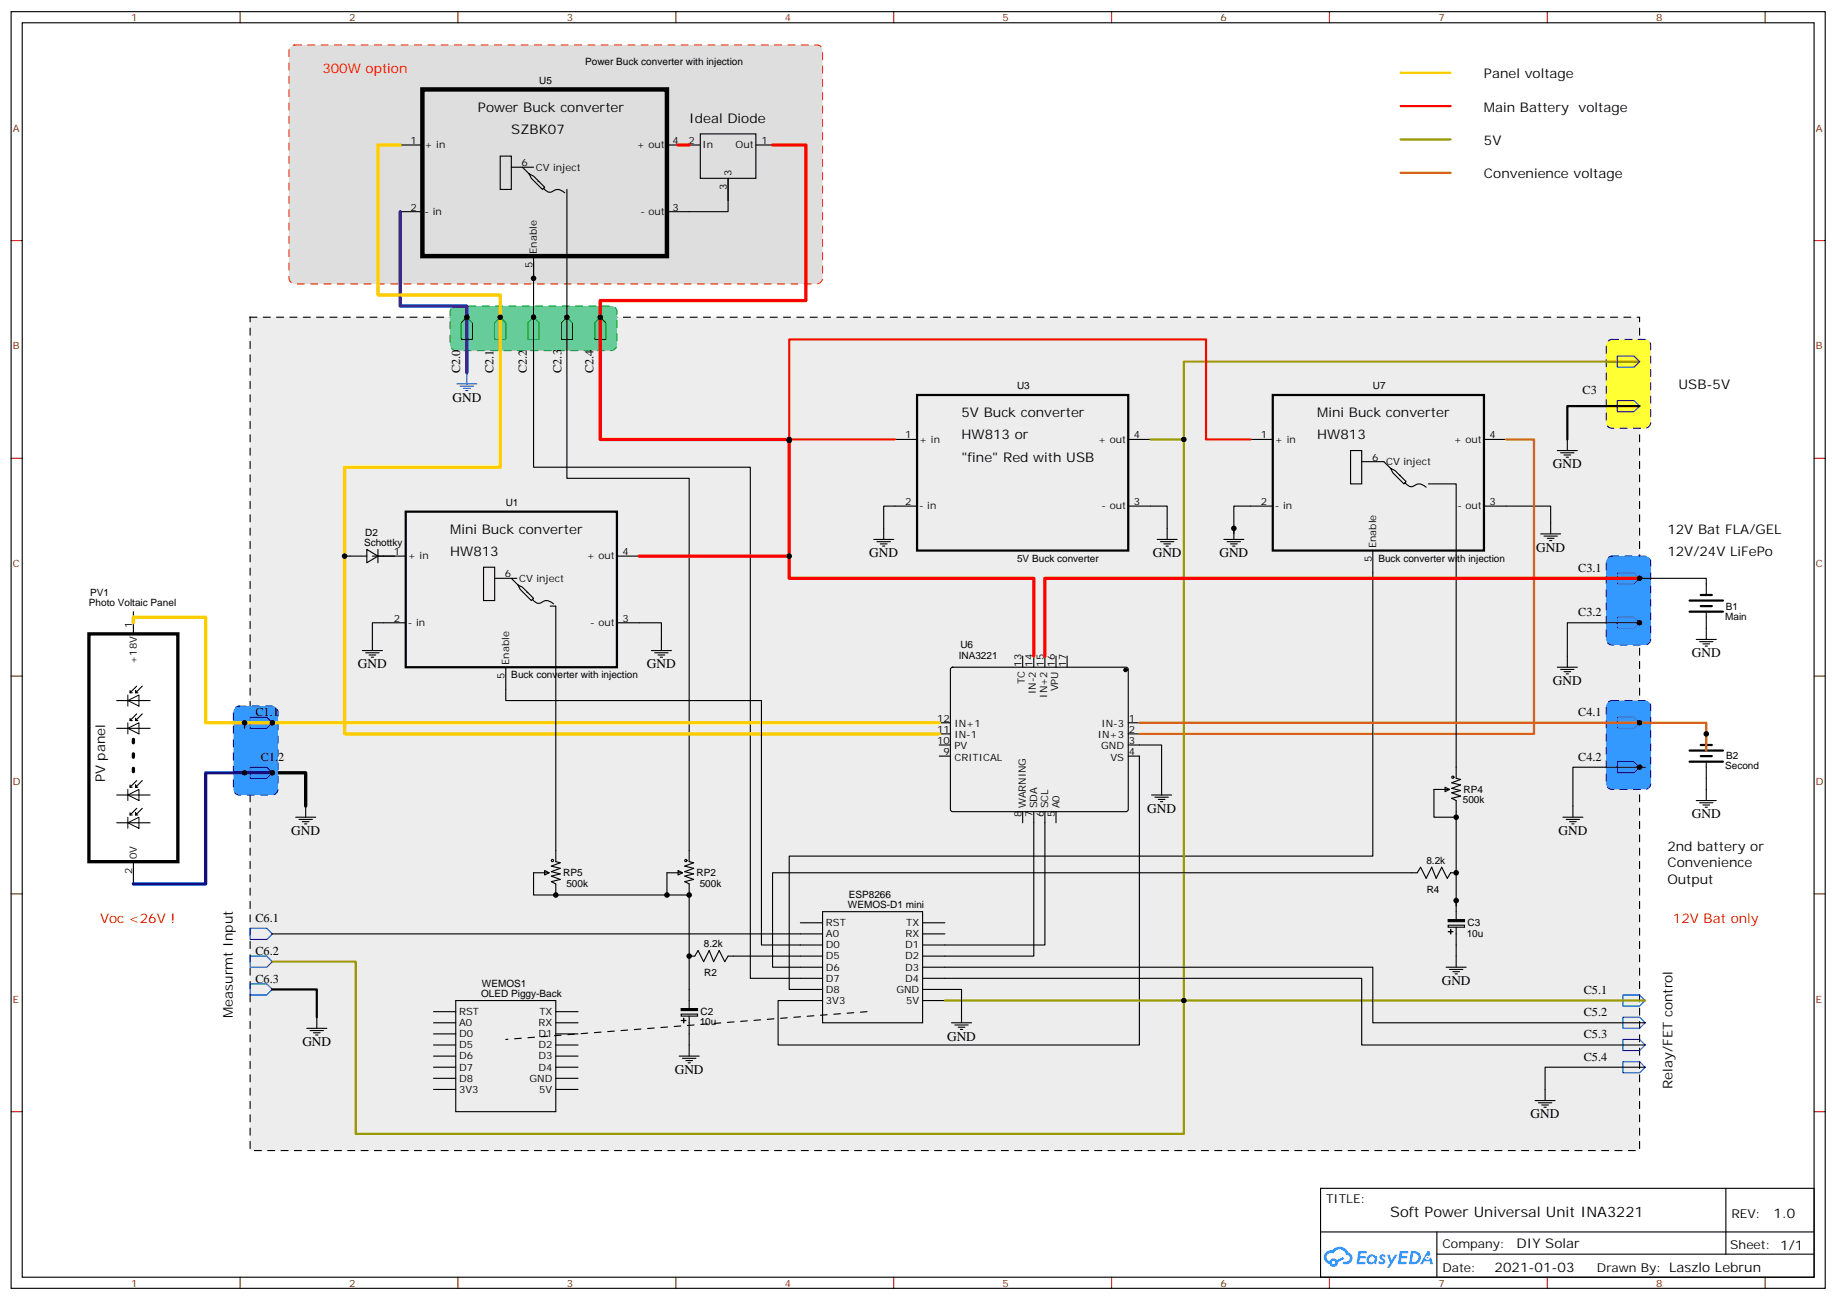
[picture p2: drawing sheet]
<svg xmlns="http://www.w3.org/2000/svg" width="583mm" height="413mm" viewBox="0 0 583 413" stroke-linecap="round" stroke-linejoin="round" font-family="sans-serif">
<path d="M79.4 100.7h440.9v264.6h-440.9z" fill="#ededed" stroke="#000" stroke-width=".35" stroke-dasharray="2.1 2.1"/>
<path d="M143.5 97.7l1.1-.5 49.9 .1 1.1 .8 .2 .9-.1 11-.5 .8-1.2 .5-49.8-.1-.8-.5-.5-1.2v-10.5z" fill="#6c9" stroke="#090" stroke-width=".35" stroke-dasharray="2.1 2.1"/>
<path d="M513.3 196h5.3l1.7 1.7-1.7 1.8h-5.3z" fill="none" stroke="#00c" stroke-width=".35"/>
<path d="M513.3 181.9h5.3l1.7 1.7-1.7 1.8h-5.3z" fill="none" stroke="#03c" stroke-width=".35"/>
<g fill="#39f" stroke="#00c" stroke-width=".35" stroke-dasharray="2.1 2.1">
<path d="M510.3 177.1l1.2-.5h10.6l.9 .2 .6 .6 .3 .9v24.7l-.3 .9-.7 .6-.8 .3h-10.6l-.9-.3-.6-.7-.2-.8v-24.7z"/>
<path d="M510.3 222.9l1.2-.5h10.6l.9 .3 .6 .6 .3 .9v24.7l-.3 .9-.7 .6-.8 .2h-10.6l-.9-.2-.6-.7-.2-.8v-24.7z"/>
</g>
<path d="M92.3 14.8l1.2-.5h165.8l.9 .2 .6 .7 .3 .9-.1 72.7-.5 .8-1.2 .5h-166.3l-.8-.6-.5-1.1v-72.3z" fill="#dedede" stroke="#f30" stroke-width=".35" stroke-dasharray="2.1 2.1"/>
<g fill="none" stroke="#870000" stroke-width=".35">
<path d="M76.2 3.7v3.5M145.3 3.7v3.5M214.5 3.7v3.5M283.6 3.7v3.5M352.8 3.7v3.5M421.9 3.7v3.5M491.1 3.7v3.5M560.2 3.7v3.5M3.5 76.4h3.6M575.7 76.4h3.6M3.5 145.5h3.6M575.7 145.5h3.6"/>
<path d="M3.5 214.7h3.6M575.7 214.7h3.6M3.5 283.8h3.6M575.7 283.8h3.6M3.5 353h3.6M575.7 353h3.6M76.2 405.5v3.5M145.3 405.5v3.5M214.5 405.5v3.5M283.6 405.5v3.5M352.8 405.5v3.5M421.9 405.5v3.5"/>
<path d="M491.1 405.5v3.5M560.2 405.5v3.5"/>
</g>
<path d="M3.5 3.7h575.8v405.3h-575.8zM7.1 7.2h568.6v398.3h-568.6zM419.1 377.3h156.6v28.2h-156.6zM547.7 377.3v20.9M419.1 391.1h156.5M456 398.2h119.6M456 391.1v14.2" fill="none" stroke="#000" stroke-width=".35"/>
<g fill="#5487ff">
<path d="M438.1 398.5a1.22 1.22 0 0 1 1.7 .2l-.4 .6a.47 .47 0 0 0-.3-.4 .47 .47 0 0 0-.5 .2l.1 .2a1.14 1.14 0 0 1 .8 1.8 1.14 1.14 0 0 1-1.9 0l-.2-.2 .5-.6 .7 .5a.29 .29 0 0 0 .3-.3 .29 .29 0 0 0-.2-.3 1.04 1.04 0 0 1-.6-1.7z"/>
<path d="M431.1 397.2h2.3l.4 .2-.2 .5-1.8 .1-.1 .8h1.5l.3 .4-.3 .4h-1.6l-.2 1.1h1.7l.2 .3-.2 .3-2.6 .1z"/>
<path d="M444.2 397.2l2.7 .2-.1 .5-1.8 .1-.2 .8h1.6l.3 .4-.4 .4h-1.6l-.1 1.1h1.7l.2 .3-.2 .3-2.7 .1z"/>
<path d="M453 397.2h.7l.3 1.3-.6 .3a.69 .69 0 0 0-1 .3 .69 .69 0 0 0 .4 .9 .69 .69 0 0 0 .9-.6l.5-.2 .6 2.2h-.8l-.3-.9h-1.7l-.5 .9h-.8z"/>
<path d="M440.2 398.3h.8l.6 1.8 1.1-1.8h.9l-2.6 4.2h-.8l.9-1.5z"/>
<path d="M447.8 397.2l-.6 4.2h1.3a2.11 2.11 0 0 0 2.5-2.1 2.11 2.11 0 0 0-2.5-2.1zM448.5 398a1.43 1.43 0 0 1 1.6 1.6 1.43 1.43 0 0 1-2 1.1z"/>
<path d="M434.1 398.8a1.54 1.54 0 0 0-.1 2.2 1.54 1.54 0 0 0 2.1 .1l.7 .3 .3-2.3-.6-.3a1.49 1.49 0 0 0-2.4 0zM434.3 399.8a.95 .95 0 0 1 1.9 0 .95 .95 0 0 1-1.9 0z"/>
<path d="M420.8 397.6a2.18 2.18 0 0 0 1.1 3.7 1.44 1.44 0 0 0 1.6 .9 1.44 1.44 0 0 0 1.2-1.4l2-1.1-.5-.7-1.9 1a1.47 1.47 0 0 0-2.4 .4 1.39 1.39 0 0 1-.7-1.9 1.39 1.39 0 0 1 2-.5 2.12 2.12 0 0 1 2.2-1.3 2.12 2.12 0 0 1 1.9 1.7 1.14 1.14 0 0 1 1 1.4 1.14 1.14 0 0 1-1.6 .7 .43 .43 0 0 0-.5 .4 .43 .43 0 0 0 .4 .5 1.98 1.98 0 0 0 2.5-1.2 1.98 1.98 0 0 0-1.2-2.6 3.1 3.1 0 0 0-5.3-.6l-.9 .1zM422.7 400.9a.55 .55 0 0 1 1.1 0 .55 .55 0 0 1-1.1 0z"/>
<circle cx="453" cy="399.3" r=".26"/>
</g>
<path d="M291 125.4h67.1v49.4h-67.1zM403.9 125.4h67.1v49.4h-67.1zM128.8 162.5h67v49.3h-67zM536.2 194.2h10.6M536.2 190.7h10.6M539.8 192.4h3.5M539.8 188.9h3.5M536.2 238.3h10.6M539.8 236.5h3.5M536.2 241.8h10.6M539.8 240.1h3.5" fill="none" stroke="#000" stroke-width=".71"/>
<g fill="none" stroke="#000" stroke-width=".35">
<path d="M127 46h7.1M158.7 49.6h3.6v10.5h-3.6zM162.3 53.1h7M165.8 53.1l2.1 2.1 .7 1.4 3.6 3.5 .7-.7-3.6-3.5-1.4-.7M172.5 59.8a2.18 2.18 0 0 0 2.7 1.1l.4-.3a2.59 2.59 0 0 1 3.6 .6M211.7 46h10.5M222.2 42.5h17.7v14.1h-17.7zM239.9 46h7M127 67.2h7.1M179.9 60.1v91.8h38.8v121.7l1.4 .3-2.8 1.1 2.8 .7-2.8 1.1 2.8 .7-2.8 .7 2.8 1-2.8 .7 1.4 .7v3.6h-7v-7.1h4.9M231.1 63.7v-7.1v10.6h-19.4M169.3 83.1v65.2h68.8v162.3h23"/>
<path d="M169.3 81.3v7.1M284 139.5h7M358.1 139.5h7M396.9 139.5h7M471 139.5h7M428.6 143.1h3.6v10.5h-3.6zM432.2 146.6h7l2.1 2.1 .7 1.4 3.6 3.5 .7-.7-3.6-3.5-1.4-.7M445.9 153.3a2.18 2.18 0 0 0 2.7 1l.4-.2a2.59 2.59 0 0 1 3.6 .6M453.3 153.6h8.8v93.5l1.4 .4-2.8 1 2.8 .7-2.8 1.1 2.8 .7-2.8 .7 2.8 1.1-2.8 .7 1.4 .7v3.5M121.7 176.6h7.1M195.8 176.6h7M277.3 171.3h6.3"/>
<path d="M278.3 172h4.3M279.4 172.7h2.1M280.1 173.4h.7M291 160.7h-10.5v10.6M358.1 160.7h12.3v10.6M367.2 171.3h6.4M368.3 172h4.2M369.4 172.7h2.1M370.1 173.4h.7M388.4 171.3h6.4M389.5 172h4.2M390.5 172.7h2.1"/>
<path d="M391.2 173.4h.7M391.6 167.7v3.6M403.9 160.7h-12.3v8.8M435.7 174.8v97h-185.2v42.3h10.6M471 160.7h21.1v8.8M488.9 169.5h6.4M490 170.2h4.2M491.1 170.9h2.1M491.8 171.6h.7M42.3 194.2v7.1M128.8 197.7h-10.6v8.9M153.5 180.1h3.5v10.6h-3.5z"/>
<path d="M157 183.6h7M162.3 183.6l2.1 2.1 .7 1.4 3.5 3.6 .7-.7-3.5-3.6-1.4-.7M169 190.3a2.18 2.18 0 0 0 2.7 1.1l.4-.2a2.59 2.59 0 0 1 3.6 .5M195.8 197.7h14.1v8.9M541.5 185.4v3.5M541.5 194.6v8.4M41.3 220h.7M43.4 217.8l-2.1 2.2v-.7M45.2 217.8l-2.2 2.2v-.7v.7h.7M115 206.6h6.4M116.1 207.3h4.2M117.1 208h2.1"/>
<path d="M117.8 208.7h.7M160.5 211.8v7.1M206.7 206.6h6.4M207.8 207.3h4.2M208.8 208h2.2M209.5 208.7h.8M301.9 212l.4-.2h55.1l.5 .2 .2 .5v44.5l-.3 .5-.4 .2h-55.1l-.5-.2-.2-.5v-44.5zM324.6 208.3v3.5M328.1 208.3v3.5M331.6 208.3v3.5M335.1 208.3v3.5M338.7 208.3v3.5"/>
<path d="M538.3 203h6.4M539.4 203.7h4.2M540.5 204.4h2.1M541.2 205.1h.7M37 222.4h10.6M37 231.2h10.6M41.3 228.8h.7M43.4 226.7l-2.1 2.1v-.7M45.2 226.7l-2.2 2.1v-.7v.7h.7M298.1 229.5h3.5M298.1 233h3.5M298.1 236.5h3.5"/>
<path d="M358.1 236.5h10.6v15.9M358.1 229.5h3.5M358.1 233h3.5M541.5 233v3.5M37 252.4h10.6M41.3 249.9h.7M41.3 258.8h.7M43.4 247.8l-2.1 2.1v-.7M43.4 256.6l-2.1 2.2v-.7M45.2 247.8l-2.2 2.1v-.7v.7h.7M45.2 256.6l-2.2 2.2v-.7v.7h.7M93.8 259.5h6.4"/>
<path d="M97 255.9v3.6M298.1 240.1h3.5M324.6 257.7v3.5M328.1 257.7v45.9h-35.3M331.6 257.7v42.3h-38.8M335.1 257.7v3.5M358.1 240.1h3.5v91.7h-114.7v-14.1h14.2M365.5 252.4h6.3M366.5 253.1h4.3M367.6 253.8h2.1M368.3 254.5h.7M455.1 250.6h4.9"/>
<path d="M458.6 249.9l1.4 .7-1.4 .8zM538.3 254.2h6.4M539.4 254.9h4.2M540.5 255.6h2.1M541.2 256.3h.7M541.5 242.2v12M37 261.2h10.6M42.3 273.6v7M94.9 260.2h4.2M96 260.9h2.1M96.7 261.6h.7M215.2 276.4l1.4 .7-1.4 .7z"/>
<path d="M448 277.1h1.8l1-1.8 1.8 3.6 1.8-3.6 1.4 3.6 1.8-3.6 1.7 3.6 1.1-1.8h1.7M254 293h7.1M254 296.5h7.1M261.1 289.5h31.7v35.2h-31.7zM292.8 293h7.1M292.8 296.5h7.1M459.6 293.8h5.2v.6h-5.2zM462.1 285.9v6M462.1 294.4v12.7M144.6 317.7h31.8v35.3h-31.8zM218.7 303.6h1.8l1-1.8 1.8 3.5 1.8-3.5 1.4 3.5 1.7-3.5 1.8 3.5 1.1-1.7h30M218.7 314.1v6"/>
<path d="M254 300h7.1M254 307.1h7.1M292.8 314.1h12.4v10.6M292.8 317.7h7.1M292.8 307.1h7.1M292.8 310.6h7.1M459 307.1h6.3M460 307.8h4.3M461.1 308.5h2.1M461.8 309.2h.7M137.6 321.2h7M137.6 324.7h7"/>
<path d="M137.6 328.3h7M137.6 331.8h7M137.6 335.3h7M137.6 338.8h7M176.4 321.2h7M176.4 324.7h7M176.4 328.3h7M176.4 331.8h7M176.4 335.3h7M176.4 338.8h7M215.5 335.3h6.4M216.2 322h5.2v.6h-5.2z"/>
<path d="M216.6 336h4.2M217.7 336.7h2.1M218.4 337.4h.7M218.7 322.6v12.7M302 324.7h6.3M303 325.4h4.3M304.1 326.1h2.1M304.8 326.8h.7M137.6 342.4h7M137.6 345.9h7M176.4 342.4h7M176.4 345.9h7"/>
<circle cx="461.1" cy="246.8" r=".35"/>
<circle cx="217.7" cy="273.2" r=".35"/>
</g>
<path d="M275.2 321.2l-114.7 8.8" fill="none" stroke="#000" stroke-width=".35" stroke-dasharray="2.1 2.1"/>
<g fill="#000" stroke="#000" stroke-width=".35">
<path d="M459.6 292h5.2v.6h-5.2zM459.7 295.8h1.4zM460.4 295.1v1.4zM216.2 320.2h5.2v.7h-5.2zM216.3 324h1.4zM217 323.3v1.4z"/>
<circle cx="357.2" cy="212.7" r=".53"/>
</g>
<path d="M134.1 28.4h77.6v52.9h-77.6z" fill="none" stroke="#000" stroke-width="1.4"/>
<path d="M148.2 118.4v3.5M145 121.9h6.3M146 122.6h4.3M147.1 123.3h2.1M147.8 124h.7" fill="none" stroke="#30f" stroke-width=".35"/>
<path d="M127 67.2v30h21.2v21.2" fill="none" stroke="#30c" stroke-width="1.1"/>
<path d="M148.2 100.7l1.7 1.8v5.3h-3.5v-5.3zM179.9 100.7l1.8 1.8v5.3h-3.5v-5.3zM190.5 100.7l1.8 1.8v5.3h-3.6v-5.3z" fill="none" stroke="#060" stroke-width=".35"/>
<path d="M158.7 100.7l1.8 1.8v5.3h-3.5v-5.3zM169.3 100.7l1.8 1.8v5.3h-3.5v-5.3z" fill="none" stroke="#090" stroke-width=".35"/>
<path d="M513.3 181.9h5.3l1.7 1.7-1.7 1.8h-5.3zM513.3 196h5.3l1.7 1.7-1.7 1.8h-5.3zM513.3 227.7h5.3l1.7 1.8-1.7 1.7h-5.3zM77.6 245.4l1.8-1.8h5.3v3.5h-5.3z" fill="none" stroke="#03c" stroke-width=".35"/>
<path d="M77.6 231.2l1.8-1.7h5.3v3.5h-5.3zM513.3 241.8h5.3l1.7 1.8-1.7 1.8h-5.3z" fill="none" stroke="#00c" stroke-width=".35"/>
<path d="M40.6 222.4l3.5-1.7v3.5zM40.6 231.2l3.5-1.7v3.5zM40.6 220.7v3.5M40.6 229.5v3.5M40.6 252.4l3.5-1.8v3.6zM40.6 250.6v3.6M40.6 259.5v3.5M40.6 261.2l3.5-1.7v3.5z" fill="none" stroke="#000" stroke-width=".32"/>
<path d="M28.2 201.3h28.2v72.3h-28.2zM77.6 245.4h19.4v10.5" fill="none" stroke="#000" stroke-width="1.1"/>
<path d="M42.3 234.8v12.3" fill="none" stroke="#000" stroke-width="1.1" stroke-dasharray="1.1 3.5"/>
<path d="M215.2 46h3.5M245.2 46h10.6v49.4h-65.3v44.1h60v37.1h-47.7M250.5 176.6v7h77.6v24.7" fill="none" stroke="#f00" stroke-width="1.1"/>
<path d="M478 139.5h8.8v93.5h-125.2" fill="none" stroke="#c60" stroke-width=".71"/>
<path d="M365.1 139.5h10.6v178.2h-75.8" fill="none" stroke="#990" stroke-width=".71"/>
<path d="M127 46h-7.1v47.7h38.8v54.6h-49.3v84.7h188.7" fill="none" stroke="#fc0" stroke-width="1.1"/>
<path d="M74.7 224.7l1.1-.5h10.6l.9 .2 .7 .7 .2 .9v24.6l-.3 .9-.7 .7-.8 .2h-10.6l-.8-.3-.7-.6-.2-.9v-24.6z" fill="#39f" stroke="#00c" stroke-width=".35" stroke-dasharray="2.1 2.1"/>
<g fill="none" stroke="#000" stroke-width=".35">
<path d="M109.4 176.6h7M116.4 174.4l3.5 2.2-3.5 2.1zM118.2 176.6h7M119.9 174.4v4.3M520.3 197.7h-22.9v14.1M520.3 183.6h21.2v1.8M160.5 218.9v3.5h81.2v77.6h12.3M494.2 211.8h6.4M495.3 212.5h4.2M496.4 213.3h2.1M497.1 214h.7M77.6 229.5v1.7"/>
<path d="M455.1 250.6v8.9h7M462.1 257.7v30M496 259.5h6.4M522.1 243.6h-22.9v15.9M448 277.1h-202.8v30h8.8M497.1 260.2h4.2M498.1 260.9h2.1M498.8 261.6h.7M218.7 284.2v29.9M299.9 307.1h135.8v17.6h86.4M299.9 310.6h132.3v21.2h89.9M522.1 338.8h-31.7v10.6"/>
<path d="M487.2 349.4h6.3M488.2 350.1h4.3M489.3 350.8h2.1M490 351.5h.7"/>
</g>
<path d="M79.4 227.7h5.3l1.7 1.8-1.7 1.7h-5.3zM79.4 243.6h5.3l1.7 1.8-1.7 1.7h-5.3z" fill="none" stroke="#00c" stroke-width=".35"/>
<path d="M86.4 245.4h-21.1v35.2h-23" fill="none" stroke="#00f" stroke-width="1.1"/>
<path d="M515.1 315.9h5.2l1.8 1.8-1.8 1.7h-5.2zM515.1 323h5.2l1.8 1.7-1.8 1.8h-5.2zM515.1 330h5.2l1.8 1.8-1.8 1.8h-5.2zM515.1 337.1h5.2l1.8 1.7-1.8 1.8h-5.2z" fill="none" stroke="#03c" stroke-width=".35"/>
<path d="M375.7 317.7h146.4" fill="none" stroke="#990" stroke-width=".71"/>
<path d="M42.3 197.7v-1.7h23v33.5h232.8" fill="none" stroke="#fc0" stroke-width="1.1"/>
<path d="M361.6 229.5h179.9v8.8" fill="none" stroke="#c60" stroke-width=".71"/>
<path d="M520.3 183.6h-188.7v24.7" fill="none" stroke="#f00" stroke-width="1.1"/>
<path d="M284 139.5h-33.5v.4" fill="none" stroke="#f00" stroke-width=".71"/>
<path d="M510.3 108.3l1.2-.5h10.6l.9 .2 .6 .6 .3 .9v24.7l-.3 .9-.7 .7-.8 .2h-10.6l-.9-.3-.6-.7-.2-.8v-24.7z" fill="#ff3" stroke="#00c" stroke-width=".35" stroke-dasharray="2.1 2.1"/>
<path d="M444.5 44.3h15.9M520.3 114.8h-144.6v24.7M86.4 305.3h26.5v54.7h262.8v-42.3" fill="none" stroke="#990" stroke-width=".71"/>
<path d="M513.3 113.1h5.3l1.7 1.7-1.7 1.8h-5.3zM513.3 127.2h5.3l1.7 1.7-1.7 1.8h-5.3zM79.4 294.7h5.3l1.7 1.8-1.7 1.8h-5.3zM79.4 303.6h5.3l1.7 1.7-1.7 1.8h-5.3zM79.4 312.4h5.3l1.7 1.7-1.7 1.8h-5.3z" fill="none" stroke="#03c" stroke-width=".35"/>
<g fill="none" stroke="#000" stroke-width=".35">
<path d="M497.4 139.5v3.6M494.2 143.1h6.4M495.3 143.8h4.2M496.4 144.5h2.1M497.1 145.2h.7M174.6 192.4h1.8v81.2l1.4 .3-2.8 1.1 2.8 .7-2.8 1.1 2.8 .7-2.8 .7 2.8 1-2.8 .7 1.4 .7v3.6M172.9 276.4l1.4 .7-1.4 .7zM174.3 277.1h-5v7.1h42.4M86.4 296.5h167.6M97.4 326.5h6.3M98.4 327.2h4.3M99.5 327.9h2.1"/>
<path d="M100.2 328.6h.7M100.5 323v3.5"/>
<circle cx="175.3" cy="273.2" r=".35"/>
</g>
<path d="M520.3 128.9h-22.9v10.6M86.4 314.1h14.1v8.9" fill="none" stroke="#000" stroke-width=".71"/>
<path d="M444.5 54.9h15.9" fill="none" stroke="#c60" stroke-width=".71"/>
<path d="M444.5 33.7h15.9M250.5 139.5v-31.7h132.3v31.7h14.1" fill="none" stroke="#f00" stroke-width=".71"/>
<path d="M444.5 23.1h15.9" fill="none" stroke="#fc0" stroke-width=".71"/>
<g fill="#000">
<circle cx="169.3" cy="88.4" r=".88"/>
<circle cx="148.2" cy="100.7" r=".88"/>
<circle cx="158.8" cy="100.7" r=".88"/>
<circle cx="169.3" cy="100.7" r=".88"/>
<circle cx="179.9" cy="100.7" r=".88"/>
<circle cx="190.5" cy="100.7" r=".88"/>
<circle cx="250.5" cy="139.5" r=".88"/>
<circle cx="250.5" cy="139.9" r=".88"/>
<circle cx="375.7" cy="139.5" r=".88"/>
<circle cx="109.4" cy="176.6" r=".88"/>
<circle cx="250.5" cy="176.6" r=".88"/>
<circle cx="391.6" cy="167.7" r=".88"/>
<circle cx="520.3" cy="183.6" r=".88"/>
<circle cx="520.3" cy="197.7" r=".88"/>
<circle cx="77.6" cy="229.5" r=".88"/>
<circle cx="86.4" cy="229.5" r=".88"/>
<circle cx="520.3" cy="229.5" r=".88"/>
<circle cx="541.5" cy="233" r=".88"/>
<circle cx="77.6" cy="245.4" r=".88"/>
<circle cx="86.4" cy="245.4" r=".88"/>
<circle cx="462.1" cy="259.5" r=".88"/>
<circle cx="520.3" cy="243.6" r=".88"/>
<circle cx="462.1" cy="277.1" r=".88"/>
<circle cx="176.4" cy="284.2" r=".88"/>
<circle cx="211.7" cy="284.2" r=".88"/>
<circle cx="218.7" cy="284.2" r=".88"/>
<circle cx="462.1" cy="285.9" r=".88"/>
<circle cx="218.7" cy="303.6" r=".88"/>
<circle cx="375.7" cy="317.7" r=".88"/>
</g>
<text font-size="4.6" x="441.2" y="386.3">Soft Power Universal Unit INA3221</text>
<text font-size="4.2" fill="#f00" x="102.3" y="23.1">300W option</text>
<g font-size="4.2">
<text x="471" y="24.9">Panel voltage</text>
<text x="151.7" y="35.5">Power Buck converter</text>
<text x="471" y="35.5">Main Battery</text>
<text x="501" y="35.5">voltage</text>
<text x="218.7" y="39">Ideal Diode</text>
<text x="162.3" y="42.5">SZBK07</text>
<text x="471" y="46">5V</text>
<text x="170.4" y="57.7">.</text>
<text x="471" y="56.6">Convenience voltage</text>
<text x="532.7" y="123.6">USB-5V</text>
<text x="143.6" y="127.5">GND</text>
<text x="305.2" y="132.5">5V Buck converter</text>
<text x="418" y="132.5">Mini Buck converter</text>
<text x="305.2" y="139.5">HW813 or</text>
<text x="418" y="139.5">HW813</text>
<text x="305.2" y="146.6">&quot;fine&quot; Red with USB</text>
<text x="492.8" y="148.7">GND</text>
<text x="443.8" y="151.2">.</text>
<text x="142.9" y="169.5">Mini Buck converter</text>
<text x="529.2" y="169.5">12V Bat FLA/GEL</text>
<text x="142.9" y="176.6">HW813</text>
<text x="275.9" y="176.9">GND</text>
<text x="365.8" y="176.9">GND</text>
<text x="387" y="176.9">GND</text>
<text x="487.5" y="175.2">GND</text>
<text x="529.2" y="176.6">12V/24V LiFePo</text>
<text x="166.9" y="188.2">.</text>
<text x="536.9" y="208.7">GND</text>
<text x="113.6" y="212.2">GND</text>
<text x="205.3" y="212.2">GND</text>
<text x="492.8" y="217.5">GND</text>
<text x="33.4" y="248.4" transform="rotate(-90 33.4 248.4)">PV panel</text>
<text x="364.1" y="258.1">GND</text>
<text x="536.9" y="259.8">GND</text>
<text x="92.4" y="265.1">GND</text>
<text x="494.6" y="265.1">GND</text>
<text x="529.2" y="275.3">Convenience</text>
<text x="529.2" y="270.1">2nd battery or</text>
<text x="529.2" y="280.6">Output</text>
<text x="457.6" y="312.7">GND</text>
<text x="73.9" y="323.1" transform="rotate(-90 73.9 323.1)">Measurmt Input</text>
<text x="96" y="332.1">GND</text>
<text x="300.6" y="330.4">GND</text>
<text x="214.1" y="341">GND</text>
<text x="530.8" y="345.7" transform="rotate(-90 530.8 345.7)">Relay/FET control</text>
<text x="485.8" y="355.1">GND</text>
<text x="562.9" y="386.6">1.0</text>
<text x="481.3" y="396.1">DIY Solar</text>
<text x="474.4" y="403.9">2021-01-03</text>
</g>
<g font-size="4.2" fill="#c00">
<text x="31.7" y="293">Voc &lt;26V !</text>
<text x="530.9" y="293">12V Bat only</text>
</g>
<g font-size="3.9">
<text x="146" y="118.4" transform="rotate(-90 146 118.4)">C2.0</text>
<text x="156.6" y="118.4" transform="rotate(-90 156.6 118.4)">C2.1</text>
<text x="167.2" y="118.4" transform="rotate(-90 167.2 118.4)">C2.2</text>
<text x="178.2" y="118.4" transform="rotate(-90 178.2 118.4)">C2.3</text>
<text x="188.4" y="118.4" transform="rotate(-90 188.4 118.4)">C2.4</text>
<text x="502.3" y="125.1">C3</text>
<text x="500.9" y="181.5">C3.1</text>
<text x="500.9" y="195.6">C3.2</text>
<text x="81.1" y="227.4">C1.1</text>
<text x="500.9" y="227.4">C4.1</text>
<text x="82.8" y="241.5">C1.2</text>
<text x="500.9" y="241.5">C4.2</text>
<text x="81.1" y="292.6">C6.1</text>
<text x="81.1" y="303.2">C6.2</text>
<text x="81.1" y="312">C6.3</text>
<text x="502.6" y="315.6">C5.1</text>
<text x="502.6" y="322.6">C5.2</text>
<text x="502.6" y="329.7">C5.3</text>
<text x="502.6" y="336.7">C5.4</text>
<text x="420.9" y="381.9">TITLE:</text>
<text x="549.5" y="386.6">REV:</text>
<text x="457.8" y="396.1">Company:</text>
<text x="549.1" y="396.7">Sheet: 1/1</text>
<text x="457.8" y="403.8">Date:</text>
<text x="506.8" y="403.8">Drawn By: Laszlo Lebrun</text>
</g>
<g font-size="3.2" fill="#800">
<text x="41.6" y="6.7">1</text>
<text x="110.8" y="6.7">2</text>
<text x="179.9" y="6.7">3</text>
<text x="249.1" y="6.7">4</text>
<text x="318.2" y="6.7">5</text>
<text x="387.3" y="6.7">6</text>
<text x="456.5" y="6.7">7</text>
<text x="525.6" y="6.7">8</text>
<text x="4.1" y="41.8">A</text>
<text x="576.3" y="41.8">A</text>
<text x="4.1" y="110.9">B</text>
<text x="576.3" y="110.9">B</text>
<text x="4.1" y="180.1">C</text>
<text x="576.3" y="180.1">C</text>
<text x="4.1" y="249.2">D</text>
<text x="576.3" y="249.2">D</text>
<text x="4.1" y="318.4">E</text>
<text x="576.3" y="318.4">E</text>
<text x="41.6" y="408.5">1</text>
<text x="110.8" y="408.5">2</text>
<text x="179.9" y="408.5">3</text>
<text x="249.1" y="408.5">4</text>
<text x="318.2" y="408.5">5</text>
<text x="387.3" y="408.5">6</text>
<text x="456.5" y="408.5">7</text>
<text x="525.6" y="408.5">8</text>
</g>
<g font-size="3.2">
<text x="185.7" y="20.7">Power Buck converter with injection</text>
<text x="171.1" y="26.6">U5</text>
<text x="130.3" y="45.7">1</text>
<text x="134.8" y="47.1">+ in</text>
<text x="202.1" y="47.1">+ out</text>
<text x="213.4" y="45.7">4</text>
<text x="218.5" y="45.7">2</text>
<text x="223" y="47.1">In</text>
<text x="233.4" y="47.1">Out</text>
<text x="241.7" y="45.7">1</text>
<text x="165.6" y="52.7">6</text>
<text x="170" y="54.2">CV inject</text>
<text x="232.1" y="55.9" transform="rotate(-90 232.1 55.9)">3</text>
<text x="230.7" y="60.4" transform="rotate(-90 230.7 60.4)">3</text>
<text x="130.3" y="66.9">2</text>
<text x="134.8" y="68.3">- in</text>
<text x="203.2" y="68.3">- out</text>
<text x="213.4" y="66.9">3</text>
<text x="170.4" y="80.6" transform="rotate(-90 170.4 80.6)">Enable</text>
<text x="169" y="85.1" transform="rotate(-90 169 85.1)">5</text>
<text x="322.8" y="123.6">U3</text>
<text x="435.7" y="123.6">U7</text>
<text x="287.3" y="139.2">1</text>
<text x="291.7" y="140.6">+ in</text>
<text x="348.5" y="140.6">+ out</text>
<text x="359.8" y="139.2">4</text>
<text x="400.2" y="139.2">1</text>
<text x="404.6" y="140.6">+ in</text>
<text x="461.4" y="140.6">+ out</text>
<text x="472.7" y="139.2">4</text>
<text x="435.4" y="146.2">6</text>
<text x="439.9" y="147.6">CV inject</text>
<text x="160.5" y="160.7">U1</text>
<text x="287.3" y="160.3">2</text>
<text x="291.7" y="161.7">- in</text>
<text x="349.6" y="161.7">- out</text>
<text x="359.8" y="160.3">3</text>
<text x="400.2" y="160.3">2</text>
<text x="404.6" y="161.7">- in</text>
<text x="462.5" y="161.7">- out</text>
<text x="472.7" y="160.3">3</text>
<text x="115.5" y="173.4">Schottky</text>
<text x="115.9" y="170.2">D2</text>
<text x="125" y="176.2">1</text>
<text x="129.5" y="177.6">+ in</text>
<text x="186.2" y="177.6">+ out</text>
<text x="197.6" y="176.2">4</text>
<text x="322.8" y="178.3">5V Buck converter</text>
<text x="435.3" y="178.6" transform="rotate(-90 435.3 178.6)">5</text>
<text x="436.7" y="174.1" transform="rotate(-90 436.7 174.1)">Enable</text>
<text x="437.4" y="178.3">Buck converter with injection</text>
<text x="160.3" y="183.3">6</text>
<text x="164.7" y="184.7">CV inject</text>
<text x="28.6" y="189.3">PV1</text>
<text x="28.2" y="192.4">Photo Voltaic Panel</text>
<text x="125" y="197.4">2</text>
<text x="197.6" y="197.4">3</text>
<text x="547.5" y="196.8">Main</text>
<text x="547.8" y="193.6">B1</text>
<text x="42" y="199.5" transform="rotate(-90 42 199.5)">1</text>
<text x="129.5" y="198.8">- in</text>
<text x="187.3" y="198.8">- out</text>
<text x="304.3" y="209.4">INA3221</text>
<text x="304.8" y="205.8">U6</text>
<text x="43.4" y="210.8" transform="rotate(-90 43.4 210.8)">+18V</text>
<text x="160.2" y="215.6" transform="rotate(-90 160.2 215.6)">5</text>
<text x="161.6" y="211.1" transform="rotate(-90 161.6 211.1)">Enable</text>
<text x="162.3" y="215.4">Buck converter with injection</text>
<text x="324.2" y="211.7" transform="rotate(-90 324.2 211.7)">13</text>
<text x="327.7" y="211.7" transform="rotate(-90 327.7 211.7)">14</text>
<text x="331.3" y="211.7" transform="rotate(-90 331.3 211.7)">15</text>
<text x="334.8" y="211.7" transform="rotate(-90 334.8 211.7)">16</text>
<text x="338.3" y="211.7" transform="rotate(-90 338.3 211.7)">17</text>
<text x="325.3" y="217.3" transform="rotate(-90 325.3 217.3)">TC</text>
<text x="328.8" y="220.3" transform="rotate(-90 328.8 220.3)">IN-2</text>
<text x="332.3" y="221.5" transform="rotate(-90 332.3 221.5)">IN+2</text>
<text x="335.8" y="219.6" transform="rotate(-90 335.8 219.6)">VPU</text>
<text x="297.4" y="232.7">11</text>
<text x="297.4" y="229.1">12</text>
<text x="302.9" y="230.9">IN+1</text>
<text x="349.6" y="230.9">IN-3</text>
<text x="358.2" y="229.1">1</text>
<text x="358.2" y="232.7">2</text>
<text x="297.4" y="236.2">10</text>
<text x="299.4" y="239.7">9</text>
<text x="302.9" y="237.9">PV</text>
<text x="302.9" y="234.4">IN-1</text>
<text x="348.4" y="234.4">IN+3</text>
<text x="349.5" y="237.9">GND</text>
<text x="358.2" y="236.2">3</text>
<text x="358.2" y="239.7">4</text>
<text x="302.9" y="241.5">CRITICAL</text>
<text x="352.4" y="241.5">VS</text>
<text x="547.5" y="244.3">Second</text>
<text x="547.9" y="241.1">B2</text>
<text x="464.5" y="251.8">RP4</text>
<text x="325.6" y="256.6" transform="rotate(-90 325.6 256.6)">WARNING</text>
<text x="329.1" y="256.6" transform="rotate(-90 329.1 256.6)">SDA</text>
<text x="332.7" y="256.6" transform="rotate(-90 332.7 256.6)">SCL</text>
<text x="336.2" y="256.6" transform="rotate(-90 336.2 256.6)">A0</text>
<text x="464.3" y="255">500k</text>
<text x="324.2" y="259.5" transform="rotate(-90 324.2 259.5)">8</text>
<text x="327.7" y="259.5" transform="rotate(-90 327.7 259.5)">7</text>
<text x="331.3" y="259.5" transform="rotate(-90 331.3 259.5)">6</text>
<text x="334.8" y="259.5" transform="rotate(-90 334.8 259.5)">5</text>
<text x="43.4" y="272.9" transform="rotate(-90 43.4 272.9)">0V</text>
<text x="452.7" y="274.3">8.2k</text>
<text x="42" y="277.4" transform="rotate(-90 42 277.4)">2</text>
<text x="178.8" y="278.2">RP5</text>
<text x="179.7" y="281.7">500k</text>
<text x="221.1" y="278.2">RP2</text>
<text x="222.1" y="281.7">500k</text>
<text x="269.4" y="285.2">ESP8266</text>
<text x="452.8" y="283.5">R4</text>
<text x="269.1" y="288.4">WEMOS-D1 mini</text>
<text x="262.1" y="294">RST</text>
<text x="262.1" y="297.6">A0</text>
<text x="287.4" y="297.6">RX</text>
<text x="287.6" y="294">TX</text>
<text x="465.5" y="297.3">10u</text>
<text x="465.7" y="294.1">C3</text>
<text x="223.4" y="300.7">8.2k</text>
<text x="262.1" y="301.1">D0</text>
<text x="262.1" y="304.6">D5</text>
<text x="287.3" y="304.6">D2</text>
<text x="287.3" y="301.1">D1</text>
<text x="223.5" y="309.9">R2</text>
<text x="262.1" y="308.2">D6</text>
<text x="262.1" y="311.7">D7</text>
<text x="287.3" y="311.7">D4</text>
<text x="287.3" y="308.2">D3</text>
<text x="152.7" y="316.6">OLED Piggy-Back</text>
<text x="153" y="313.4">WEMOS1</text>
<text x="262.1" y="315.2">D8</text>
<text x="284.5" y="315.2">GND</text>
<text x="145.7" y="322.3">RST</text>
<text x="171.2" y="322.3">TX</text>
<text x="222.3" y="322.3">C2</text>
<text x="262.1" y="318.7">3V3</text>
<text x="287.6" y="318.7">5V</text>
<text x="145.7" y="325.8">A0</text>
<text x="145.7" y="329.3">D0</text>
<text x="170.9" y="329.3">D1</text>
<text x="170.9" y="325.8">RX</text>
<text x="222.1" y="325.6">10u</text>
<text x="145.7" y="332.8">D5</text>
<text x="170.9" y="332.8">D2</text>
<text x="145.7" y="336.4">D6</text>
<text x="145.7" y="339.9">D7</text>
<text x="170.9" y="339.9">D4</text>
<text x="170.9" y="336.4">D3</text>
<text x="145.7" y="343.4">D8</text>
<text x="145.7" y="347">3V3</text>
<text x="168" y="343.4">GND</text>
<text x="171.1" y="347">5V</text>
</g>
</svg>
